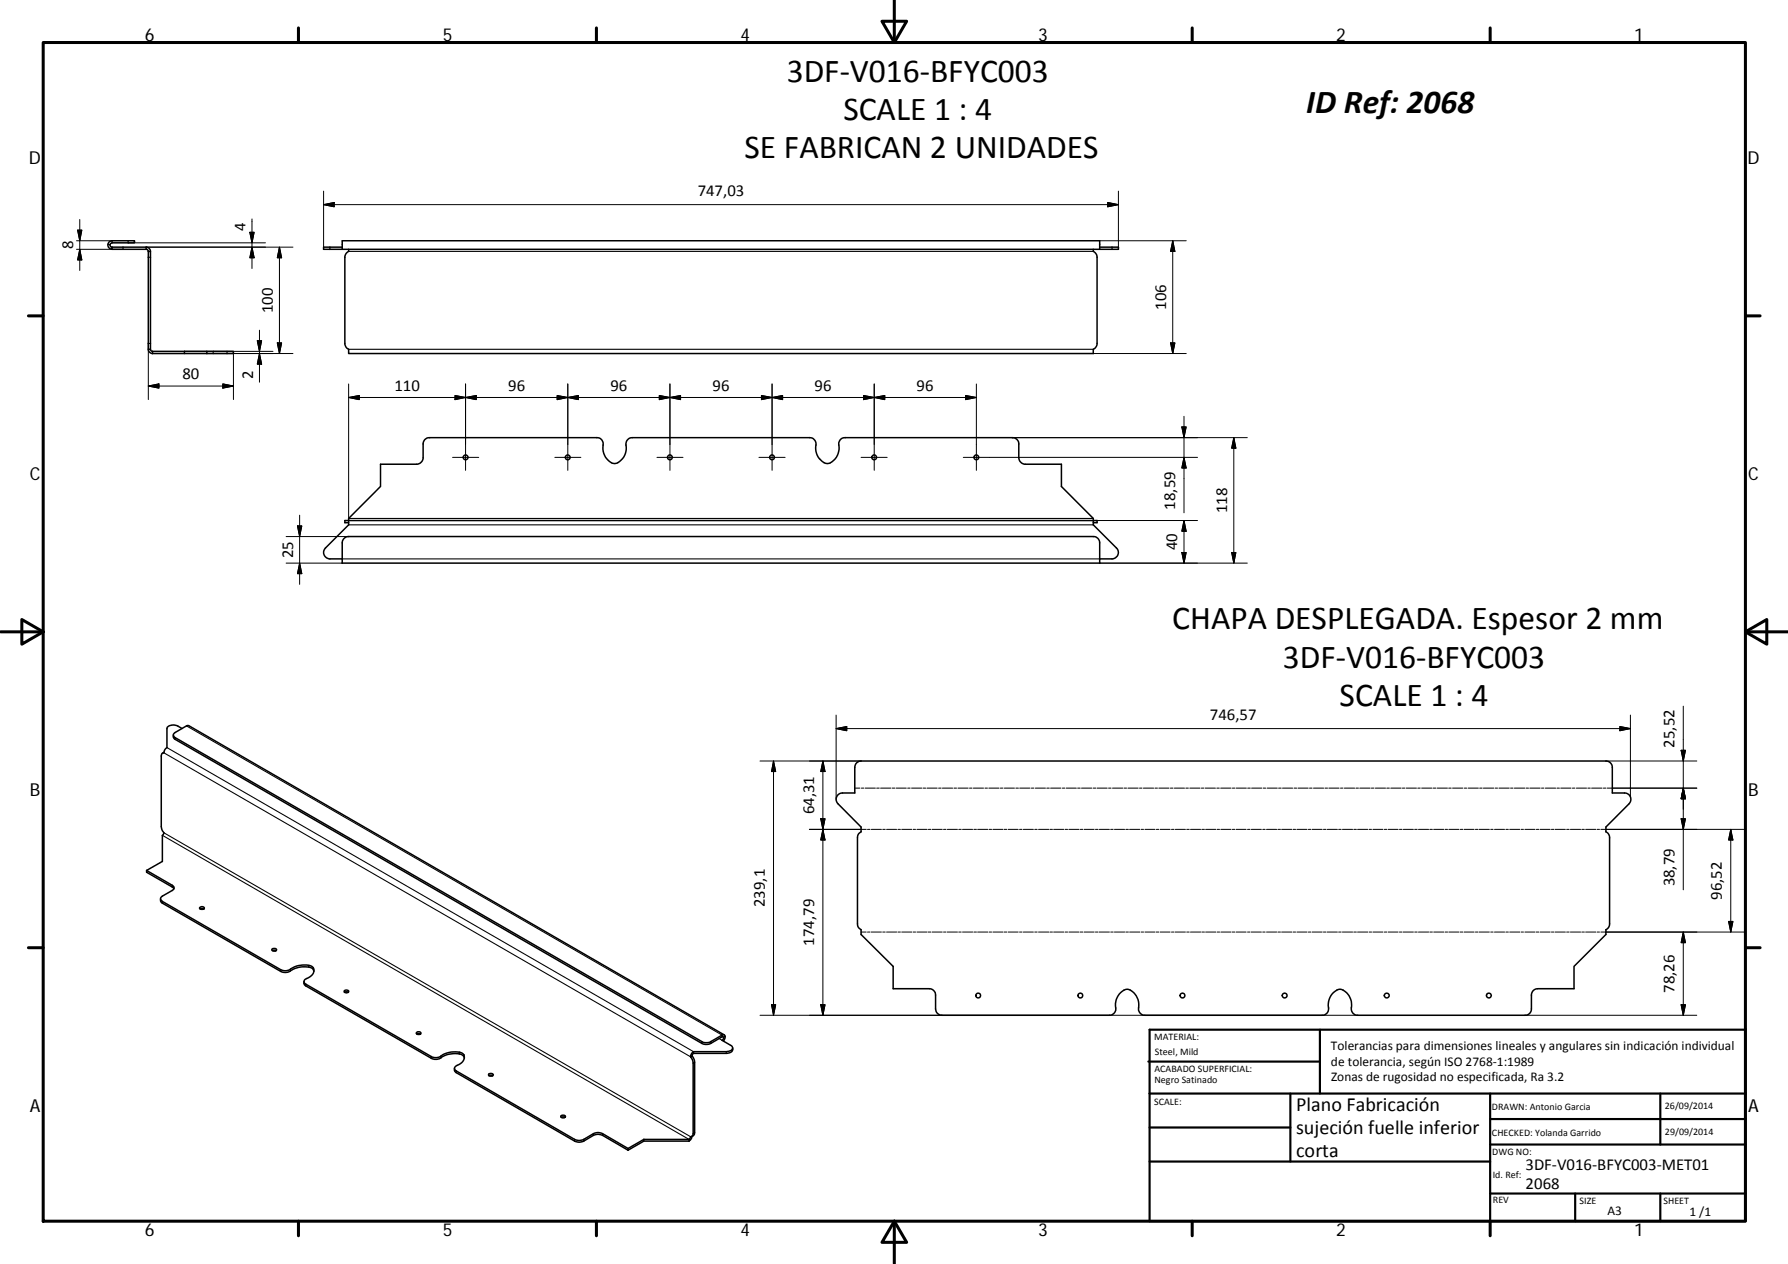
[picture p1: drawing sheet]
<svg xmlns="http://www.w3.org/2000/svg" width="420mm" height="297mm" viewBox="0 0 420 297" stroke-linecap="round" stroke-linejoin="round" font-family="sans-serif">
<g fill="none" stroke="#000" stroke-width=".36">
<path d="M25.6 57l.7-.4h5.3v.5h-5.3a.51 .51 0 0 0-.4 .5 .51 .51 0 0 0 .4 .5v.5a1.01 1.01 0 0 1-.9-.6 1.01 1.01 0 0 1 .2-1zM26.3 58.6h8M26.3 58.1h8M34.3 58.1l.7 .2 .4 .8M34.3 58.6l.4 .1 .2 .4M34.3 58.1v.5M34.9 59.1v23h.5M34.9 59.1h.5v23M80.4 58.6v-2h178v2M80.4 58.1h-4.4v.5h186.8v-.5h-4.4M81.9 58.6v.5l-.6 .5-.3 .9v20.2l.3 .8a1.29 1.29 0 0 1 .6 1.6l175-.1a1.23 1.23 0 0 1 .6-1.5l.3-.8v-20.2l-.3-.9-.6-.5v-.5M34.9 82.1l.2 .6 .7 .4"/>
<path d="M35.4 82.1v.3l.4 .2M35.8 83.1h12.8M35.8 82.6h12.8M35.8 82.6v.5M43.3 82.6v.5M48.6 82.6v.5M48.6 82.6h6.3v.5h-6.3M80.4 131.3v1h178v-1M256.9 122.3h-175.9v.5h.9M256.9 122.3v-.5l-7.5-7.5v-5.2h-8.5a1.6 1.6 0 0 1-1.5-1.5v-3.3a1.45 1.45 0 0 0-1.5-1.5h-39.3a1.57 1.57 0 0 0-1.4 2.3 3.7 3.7 0 0 1-2.8 3.8 3.8 3.8 0 0 1-2.6-4.6 1.52 1.52 0 0 0-1.5-1.5h-41.7a1.59 1.59 0 0 0-1.4 2.3 3.7 3.7 0 0 1-2.8 3.8 3.8 3.8 0 0 1-2.7-4.6 1.45 1.45 0 0 0-1.5-1.5h-39.3a1.45 1.45 0 0 0-1.5 1.5v3.3a1.6 1.6 0 0 1-1.5 1.5h-8.5v5.2l-7.5 7.5v1.5l-5.4 5.5a1.51 1.51 0 0 0-.3 1.6 1.51 1.51 0 0 0 1.3 .9h2.9M256.9 122.3v1l5.4 5.5a1.49 1.49 0 0 1 .4 1.6 1.49 1.49 0 0 1-1.4 .9h-2.9M256.9 122.3h.9v.5h-.9"/>
<path d="M258.4 131.3v-3.7a1.45 1.45 0 0 0-1.5-1.5h-175a1.48 1.48 0 0 0-1.5 1.5v3.7M38.5 176.8l-.3 .2M40.7 172.7l.1 .6 .4 .5 123.7 71.4a2.33 2.33 0 0 0 2.1 0l2.7-1.6a.41 .41 0 0 1 .4 .5 .41 .41 0 0 1-.4 .4l2 1.2a.75 .75 0 0 1 .4 .9 .75 .75 0 0 1-.9 .5h-8.2M42.8 171.2l-1-.6a2 2 0 0 0-2.5 .5l-.1 4.6-.5 .6-.2 .6-.5 .2-.1 .6v16.5l.1 .8 .5 .7-.3 .6v6.1l-3.8 2.2M201.3 179.3l1-.5h175.1a1.48 1.48 0 0 1 1.5 1.5v6.1h2.8a1.49 1.49 0 0 1 1.4 .9 1.49 1.49 0 0 1-.3 1.6l-5.4 5.5v1.1l.6 .5 .2 .8v20.3l-.2 .8-.6 .6v1.1l-7.5 7.5v5.2h-8.5a1.48 1.48 0 0 0-1.5 1.5v3.3a1.45 1.45 0 0 1-1.5 1.5h-39.3a1.61 1.61 0 0 1-1.5-2.2 3.5 3.5 0 0 0-3-3.9 4 4 0 0 0-2.4 4.6 1.48 1.48 0 0 1-1.5 1.5h-41.7a1.61 1.61 0 0 1-1.4-2.2 3.5 3.5 0 0 0-3-3.9 4.2 4.2 0 0 0-2.4 4.9l-.5 .8-.5 .3-.5 .1h-39.4a1.52 1.52 0 0 1-1.5-1.5v-3.3a1.48 1.48 0 0 0-1.4-1.5h-8.5v-5.2l-7.6-7.5v-1.1l-.6-.6-.2-.8v-20.3l.2-.8 .6-.5v-1.1l-5.4-5.5a1.49 1.49 0 0 1-.3-1.6 1.49 1.49 0 0 1 1.4-.9h2.9v-6.1zM34.4 204.6l6.1 3.4a.64 .64 0 0 1 .4 .7 .64 .64 0 0 1-.4 .6l-2.3 1.3a.67 .67 0 0 0-.5 .6 .67 .67 0 0 0 .5 .6l27.8 16.1a2.62 2.62 0 0 0 2.9-.5 4.9 4.9 0 0 1 4.6-.1 1.71 1.71 0 0 1-1.1 2.5l-.3 .2a.7 .7 0 0 0-.6 .5 .7 .7 0 0 0 .4 .8l29.4 17a2.47 2.47 0 0 0 3-.6 5.3 5.3 0 0 1 4.5-.1 1.62 1.62 0 0 1-1 2.6 .89 .89 0 0 0-.9 1.2l28.1 16.4a2.38 2.38 0 0 0 2.2 0l2.3-1.4a2.38 2.38 0 0 1 2.1 0l6 3.5M34.4 204.6v.4l6.1 3.4 .4 .5M37.7 211.2l.1 .6 .4 .4 27.8 16.1a2.62 2.62 0 0 0 2.9-.5 5.1 5.1 0 0 1 4.6-.1l.3 .6M47 213.3a.56 .56 0 0 1 .6-.3 .56 .56 0 0 1 .4 .5 .56 .56 0 0 1-.6 .2 .56 .56 0 0 1-.4-.4zM47 213.6l.3-.1 .6 .1M63.9 223a.56 .56 0 0 1 .6-.2 .56 .56 0 0 1 .4 .5 .54 .54 0 0 1-.6 .3 .54 .54 0 0 1-.4-.6zM64 223.4h.9"/>
<path d="M71.4 230.7l.1 .7 .4 .3 29.4 17a2.5 2.5 0 0 0 3-.5 5.1 5.1 0 0 1 4.5-.2l.3 .7M80.9 232.8a.56 .56 0 0 1 .6-.2 .56 .56 0 0 1 .4 .5 .55 .55 0 0 1-.6 .2 .55 .55 0 0 1-.4-.5zM81 233.2l.4-.1 .4 .1M97.9 242.6a.53 .53 0 0 1 .6-.2 .53 .53 0 0 1 .4 .6 .53 .53 0 0 1-.6 .2 .53 .53 0 0 1-.4-.6zM97.9 243l.5-.1 .4 .1M106.8 251.1v.6l.4 .4 27.8 16.1a2.38 2.38 0 0 0 2.2 0l2.3-1.4a2.38 2.38 0 0 1 2.1 0l6 3.5M114.8 252.4a.69 .69 0 0 1 1.1 .2 .58 .58 0 0 1-.6 .3 .58 .58 0 0 1-.5-.5zM114.9 252.8l.3-.1 .6 .1M162.3 248.3l.4 .8 .2 .7v16.6l-.2 .5-.4 .2-.4 .7M162.6 248.2l-.3 .1M162.6 248.2l.6 .9v.5v16.6l-.1 .5-.5 .4M163 247.1l-.5 .5-.2 .7"/>
<path d="M163 247.5l-.4 .7M163 247.1v.4M170.2 243.2l-125.9-72.7-.5 .1-2.6 1.5a.65 .65 0 0 0-.5 .6 .65 .65 0 0 0 .5 .7l123.7 71.4a2.33 2.33 0 0 0 2.1 0l2.7-1.6a.58 .58 0 0 1 .7 .3 .58 .58 0 0 1-.2 .8l-.2 .3M172.2 246.3a1.18 1.18 0 0 1-1.5 1.2h-7.7M131.8 262.2a.55 .55 0 0 1 .6-.2 .55 .55 0 0 1 .4 .5 .55 .55 0 0 1-.6 .2 .55 .55 0 0 1-.4-.5zM131.9 262.6h.8M147.6 269.9v.4M151.3 267.8v.4M151.3 267.8h10.6M151.3 267.8l-3.7 2.1M161.9 268.2h-10.6l-3.7 2.1M161.9 267.8v.4"/>
<path d="M162.6 267l-.1 .5-.6 .7"/>
<circle cx="109.4" cy="107.5" r=".56"/>
<circle cx="133.4" cy="107.5" r=".56"/>
<circle cx="157.4" cy="107.5" r=".56"/>
<circle cx="181.4" cy="107.5" r=".56"/>
<circle cx="205.4" cy="107.5" r=".56"/>
<circle cx="229.4" cy="107.5" r=".56"/>
<circle cx="229.9" cy="234" r=".56"/>
<circle cx="253.9" cy="234" r=".56"/>
<circle cx="277.9" cy="234" r=".56"/>
<circle cx="301.9" cy="234" r=".56"/>
<circle cx="325.9" cy="234" r=".56"/>
<circle cx="349.9" cy="234" r=".56"/>
</g>
<g fill="none" stroke="#000" stroke-width=".25">
<path d="M25.4 57.4l.5 .1M26.3 56.6v.5M28.9 58.1v.5M30.1 56.6v.5M77.5 58.1v.5M81.9 59.1h175M261.3 58.1v.5M34.9 60.5h.5M34.9 80.7h.5M50.1 82.6v.5M53.3 82.6v.5M81.9 82.1h175"/>
<path d="M80.4 131.3h178M81.9 121.8h175M81.9 123.3h175M38.5 176.9l123.8 71.4M39.2 175.7l123.8 71.4M41.2 173.4v.4M43.8 170.6l125.9 72.6v.4M38.2 196.3l123.7 71.5M38.5 195.7l123.8 71.4M38.2 211.8v.4M40.5 208v.4M66 227.9v.4"/>
<path d="M68.3 227.8v.4M71.9 231.3v.4M72.6 226.9v.4M73.6 227.5v.4M101.3 248.3v.4M103.6 248.2v.4M107.2 251.7v.4M107.9 247.3v.4M109 247.9v.4M163.2 249.6l-.3 .2M164.9 244.8v.4M167 244.8v.4"/>
<path d="M169 244.1l.7 .4M170.4 243.5l-.4 .3M170.7 247.1v.4M135 267.8v.4M137.2 267.8v.4M139.5 266.4v.4M141.6 266.4v.4M163.2 266.2l-.3 .2"/>
</g>
<g fill="none" stroke="#000" stroke-width=".23">
<path d="M18 56.6h8.3M18 58.6h10.9M18.2 54.1h1l-.5 2.5zM18.7 51.6v12M18.7 58.6l.5 2.5h-1zM30.1 57.1h32.3M34.3 58.1h34.5M58.7 54.6h1l-.5 2.5zM59.2 58.1l.5 2.5h-1zM59.2 51.5v11.6M65.7 58.1v25M65.7 58.1l.5 2.5h-1z"/>
<path d="M76 48.1l2.5-.5v1zM76 48.1h186.8M76 44.9v13.2M258.4 56.6h20.4M260.3 47.6l2.5 .5-2.5 .5zM262.8 44.9v13.2M275.6 56.6l.5 2.5h-1zM275.6 56.6v26.5M61 77.6v12.2M34.9 80.7v13.2M34.9 90.7l2.4-.5v1zM34.9 90.7h20"/>
<path d="M43.3 83.1h25.5M43.3 82.6h20.8M52.4 90.2l2.5 .5-2.5 .5zM54.9 83.1v10.8M60.5 80.1h1l-.5 2.5zM61 83.1l.5 2.5h-1zM65.2 80.6h1l-.5 2.5zM81.9 93.4l2.5-.5v1zM81.9 93.4h147.5M81.9 90.2v32.1M106.9 92.9l2.5 .5-2.5 .5zM109.4 93.4l2.5-.5v1z"/>
<path d="M109.4 90.2v20.3M130.9 92.9l2.5 .5-2.5 .5zM133.4 90.2v20.3M133.4 93.4l2.5-.5v1zM154.9 92.9l2.5 .5-2.5 .5zM157.4 90.2v20.3M157.4 93.4l2.5-.5v1zM178.9 92.9l2.5 .5-2.5 .5zM181.4 93.4l2.5-.5v1zM181.4 90.2v20.3M202.9 92.9l2.5 .5-2.5 .5zM205.4 90.2v20.3"/>
<path d="M205.4 93.4l2.5-.5v1zM226.9 92.9l2.5 .5-2.5 .5zM229.4 90.2v20.3M256.9 83.1h21.9M275.1 80.6h1l-.5 2.5zM278.2 97.8v22.7M106.4 107.5h6.1M130.4 107.5h6.1M154.4 107.5h6.1M178.3 107.5h6.2M202.3 107.5h6.2M226.4 107.5h55"/>
<path d="M277.7 100.3h1l-.5 2.5zM278.2 107.5l.5 2.5h-1zM289.9 102.8v29.5M289.9 102.8l.5 2.5h-1zM293.1 102.8h-55.2M67.2 126.1h14.7M67.2 132.3h13.2M69.9 123.6h1l-.5 2.5zM70.4 121.1v16.2M70.4 132.3l.5 2.5h-1zM256.9 122.3h24.5M258.4 132.3h34.7"/>
<path d="M277.7 129.8h1l-.5 2.5zM278.2 122.3l.5 2.5h-1zM278.2 122.3v10M289.4 129.8h1l-.5 2.5zM178.6 178.8h23.7M181.8 178.8v59.8M181.8 178.8l.5 2.5h-1zM193.4 178.8v59.8M193.4 178.8l.5 2.5h-1zM196.5 171.2l2.5-.5v1zM196.5 171.2h186.6M196.5 168v19.9"/>
<path d="M377.4 178.8h21.3M380.7 170.7l2.4 .5-2.4 .5zM383.1 168v19.3M395 176.3h1.1l-.5 2.5zM395.6 165.9v43.2M190.2 194.9h13.3M192.9 192.4h1l-.5 2.5zM193.4 194.9l.5 2.5h-1zM200.9 185.2h1.2M202.4 185.2h.6M203.3 185.2h2.4M203.8 194.9h.6"/>
<path d="M204.7 194.9h2.4M206 185.2h.6M206.9 185.2h2.4M207.4 194.9h.6M208.3 194.9h2.4M209.6 185.2h.7M210.6 185.2h2.4M211 194.9h.6M211.9 194.9h2.4M213.3 185.2h.6M214.2 185.2h2.4M214.6 194.9h.5"/>
<path d="M215.5 194.9h2.4M216.9 185.2h.6M217.8 185.2h2.4M218.1 194.9h.6M219 194.9h2.4M220.5 185.2h.7M221.5 185.2h2.4M221.7 194.9h.6M222.6 194.9h2.4M224.2 185.2h.6M225.1 185.2h2.4M225.3 194.9h.6"/>
<path d="M226.2 194.9h2.4M227.8 185.2h.6M228.7 185.2h2.4M228.8 194.9h.7M229.7 194.9h2.4M231.4 185.2h.6M232.4 185.2h2.4M232.4 194.9h.6M233.3 194.9h2.4M235.1 185.2h.6M236 185.2h2.4M236 194.9h.6"/>
<path d="M236.9 194.9h2.4M238.7 185.2h.6M239.6 194.9h.6M239.6 185.2h2.4M240.5 194.9h2.3M242.3 185.2h.6M243.2 194.9h.5M243.3 185.2h2.4M244 194.9h2.4M246 185.2h.6M246.7 194.9h.6M246.9 185.2h2.4"/>
<path d="M247.6 194.9h2.4M249.6 185.2h.6M250.3 194.9h.6M250.5 185.2h2.4M251.2 194.9h2.4M253.2 185.2h.6M253.8 194.9h.7M254.1 185.2h2.4M254.8 194.9h2.3M256.9 185.2h.6M257.4 194.9h.6M257.8 185.2h2.4"/>
<path d="M258.3 194.9h2.4M260.5 185.2h.6M261 194.9h.6M261.4 185.2h2.4M261.9 194.9h2.4M264.1 185.2h.6M264.6 194.9h.6M265 185.2h2.5M265.4 194.9h2.4M267.8 185.2h.6M268.1 194.9h.6M268.7 185.2h2.4"/>
<path d="M269 194.9h2.4M271.4 185.2h.6M271.7 194.9h.6M272.3 185.2h2.4M272.6 194.9h2.4M275 185.2h.6M275.3 194.9h.6M275.9 185.2h2.5M276.2 194.9h2.4M278.6 185.2h.7M278.9 194.9h.6M279.6 185.2h2.4"/>
<path d="M279.7 194.9h2.4M282.3 185.2h.6M282.4 194.9h.6M283.2 185.2h2.4M283.3 194.9h2.4M285.9 185.2h.6M286 194.9h.6M286.8 185.2h2.5M286.9 194.9h2.4M289.5 185.2h.7M289.6 194.9h.6M290.5 185.2h2.4"/>
<path d="M290.5 194.9h2.3M293.1 194.9h.6M293.2 185.2h.6M294 194.9h2.4M294.1 185.2h2.4M296.7 194.9h.6M296.8 185.2h.6M297.6 194.9h2.4M297.7 185.2h2.5M300.3 194.9h.6M300.4 185.2h.7M301.2 194.9h2.4"/>
<path d="M301.4 185.2h2.4M303.9 194.9h.6M304.1 185.2h.6M304.7 194.9h2.4M305 185.2h2.4M307.4 194.9h.6M307.7 185.2h.6M308.3 194.9h2.4M308.6 185.2h2.5M311 194.9h.6M311.4 185.2h.6M311.9 194.9h2.4"/>
<path d="M312.3 185.2h2.4M314.6 194.9h.6M315 185.2h.6M315.5 194.9h2.3M315.9 185.2h2.4M318.1 194.9h.6M318.6 185.2h.6M319 194.9h2.4M319.5 185.2h2.5M321.7 194.9h.6M322.3 185.2h.6M322.6 194.9h2.4"/>
<path d="M323.2 185.2h2.4M325.3 194.9h.6M325.9 185.2h.6M326.2 194.9h2.3M326.8 185.2h2.4M328.9 194.9h.6M329.5 185.2h.6M329.7 194.9h2.4M330.4 185.2h2.5M332.4 194.9h.6M333.2 185.2h.5M333.3 194.9h2.4"/>
<path d="M334.1 185.2h2.4M336 194.9h.6M336.8 185.2h.6M336.9 194.9h2.4M337.7 185.2h2.4M339.6 194.9h.6M340.4 185.2h.6M340.5 194.9h2.3M341.3 185.2h2.5M343.1 194.9h.6M344 194.9h2.4M344.1 185.2h.5"/>
<path d="M345 185.2h2.4M346.7 194.9h.6M347.6 194.9h2.4M347.7 185.2h.6M348.6 185.2h2.4M350.3 194.9h.6M351.2 194.9h2.4M351.3 185.2h.6M352.2 185.2h2.5M353.9 194.9h.5M354.8 194.9h2.3M355 185.2h.5"/>
<path d="M355.8 185.2h2.5M357.4 194.9h.6M358.3 194.9h2.4M358.6 185.2h.6M359.5 185.2h2.4M361 194.9h.6M361.9 194.9h2.4M362.2 185.2h.6M363.1 185.2h2.5M364.6 194.9h.6M365.5 194.9h2.3M365.9 185.2h.5"/>
<path d="M366.7 185.2h2.5M368.1 194.9h.6M369 194.9h2.4M369.5 185.2h.6M370.4 185.2h2.4M371.7 194.9h.6M372.6 194.9h2.4M373.1 185.2h.6M374 185.2h2.5M375.3 194.9h.6M376.2 194.9h33.7M376.8 185.2h.5"/>
<path d="M395 192.4h1.1l-.5 2.5zM395.6 185.2l.5 2.5h-1.1zM398.7 185.2h-21.1M406.7 194.9l.5 2.5h-1zM406.7 194.9v24.1M202.3 219h1.2M203.8 219h.6M204.7 219h2.4M207.4 219h.6M208.3 219h2.4M211 219h.6M211.9 219h2.4"/>
<path d="M214.6 219h.5M215.5 219h2.4M218.1 219h.6M219 219h2.4M221.7 219h.6M222.6 219h2.4M225.3 219h.6M226.2 219h2.4M228.8 219h.7M229.7 219h2.4M232.4 219h.6M233.3 219h2.4"/>
<path d="M236 219h.6M236.9 219h2.4M239.6 219h.6M240.5 219h2.3M243.2 219h.5M244 219h2.4M246.7 219h.6M247.6 219h2.4M250.3 219h.6M251.2 219h2.4M253.8 219h.7M254.8 219h2.3"/>
<path d="M257.4 219h.6M258.3 219h2.4M261 219h.6M261.9 219h2.4M264.6 219h.6M265.4 219h2.4M268.1 219h.6M269 219h2.4M271.7 219h.6M272.6 219h2.4M275.3 219h.6M276.2 219h2.4"/>
<path d="M278.9 219h.6M279.7 219h2.4M282.4 219h.6M283.3 219h2.4M286 219h.6M286.9 219h2.4M289.6 219h.6M290.5 219h2.3M293.1 219h.6M294 219h2.4M296.7 219h.6M297.6 219h2.4"/>
<path d="M300.3 219h.6M301.2 219h2.4M303.9 219h.5M304.7 219h2.4M307.4 219h.6M308.3 219h2.4M311 219h.6M311.9 219h2.4M314.6 219h.6M315.5 219h2.3M318.1 219h.6M319 219h2.4"/>
<path d="M321.7 219h.6M322.6 219h2.4M325.3 219h.6M326.2 219h2.3M328.9 219h.6M329.7 219h2.4M332.4 219h.6M333.3 219h2.4M336 219h.6M336.9 219h2.4M339.6 219h.6M340.5 219h2.3"/>
<path d="M343.1 219h.6M344 219h2.4M346.7 219h.6M347.6 219h2.4M350.3 219h.6M351.2 219h2.4M353.9 219h.5M354.8 219h2.3M357.4 219h.6M358.3 219h2.4M361 219h.6M361.9 219h2.4"/>
<path d="M364.6 219h.6M365.5 219h2.3M368.1 219h.6M369 219h2.4M371.7 219h.6M372.6 219h2.4M375.3 219h.6M376.2 219h33.7M395.6 219v19.6M395.6 219l.5 2.5h-1.1zM406.2 216.5h1l-.5 2.5zM178.6 238.6h140.5"/>
<path d="M181.3 236.1h1l-.5 2.5zM192.9 236.1h1l-.5 2.5zM358.4 238.6h40.3M395 236.1h1.1l-.5 2.5z"/>
</g>
<g fill="none" stroke="#000" stroke-width=".71">
<path d="M10.1 10h400.1v277h-400.1zM70.1 6.6v3.4M140.2 6.6v3.4M207.3 5h5.8l-2.9 5zM210.2 0v10M280.2 6.6v3.4M350.2 6.6v3.4M6.7 74.2h3.4M410.2 74.2h3.4M.2 148.5h9.9M5.1 145.6l5 2.9-5 2.9zM410.2 148.5l5-2.9v5.8z"/>
<path d="M410.2 148.5h9.9M6.7 222.7h3.4M410.2 222.7h3.4M70.1 287v3.4M140.2 287v3.4M210.2 287l2.9 5h-5.8zM210.2 287v10M280.2 287v3.4M350.2 287v3.4"/>
</g>
<g fill="none" stroke="#000" stroke-width=".51">
<path d="M269.8 249.5h40.4M270.1 257h140.1M270.1 242h140.1v45h-140.1zM303.2 257v16M310.2 242v15M350.2 257v30M390.2 257v12M270.1 273h80.1M270.1 265h33.1M350.2 269h60M350.2 263h60M350.2 280.5h60"/>
<path d="M370.2 280.5v6.5M390.2 280.5v6.5"/>
</g>
<g fill="#000" stroke="#000" stroke-width=".23">
<path d="M18.2 54.1h1l-.5 2.5zM58.7 54.6h1l-.5 2.5zM76 48.1l2.5-.5v1zM260.3 47.6l2.5 .5-2.5 .5zM275.6 56.6l.5 2.5h-1zM18.7 58.6l.5 2.5h-1zM59.2 58.1l.5 2.5h-1zM65.7 58.1l.5 2.5h-1zM34.9 90.7l2.4-.5v1zM52.4 90.2l2.5 .5-2.5 .5zM60.5 80.1h1l-.5 2.5zM61 83.1l.5 2.5h-1z"/>
<path d="M65.2 80.6h1l-.5 2.5zM81.9 93.4l2.5-.5v1zM106.9 92.9l2.5 .5-2.5 .5zM109.4 93.4l2.5-.5v1zM130.9 92.9l2.5 .5-2.5 .5zM133.4 93.4l2.5-.5v1zM154.9 92.9l2.5 .5-2.5 .5zM157.4 93.4l2.5-.5v1zM178.9 92.9l2.5 .5-2.5 .5zM181.4 93.4l2.5-.5v1zM202.9 92.9l2.5 .5-2.5 .5zM205.4 93.4l2.5-.5v1z"/>
<path d="M226.9 92.9l2.5 .5-2.5 .5zM275.1 80.6h1l-.5 2.5zM277.7 100.3h1l-.5 2.5zM278.2 107.5l.5 2.5h-1zM289.9 102.8l.5 2.5h-1zM69.9 123.6h1l-.5 2.5zM70.4 132.3l.5 2.5h-1zM277.7 129.8h1l-.5 2.5zM278.2 122.3l.5 2.5h-1zM289.4 129.8h1l-.5 2.5zM196.5 171.2l2.5-.5v1zM380.7 170.7l2.4 .5-2.4 .5z"/>
<path d="M395 176.3h1.1l-.5 2.5zM181.8 178.8l.5 2.5h-1zM192.9 192.4h1l-.5 2.5zM193.4 194.9l.5 2.5h-1zM193.4 178.8l.5 2.5h-1zM395 192.4h1.1l-.5 2.5zM395.6 185.2l.5 2.5h-1.1zM406.7 194.9l.5 2.5h-1zM406.2 216.5h1l-.5 2.5zM181.3 236.1h1l-.5 2.5zM192.9 236.1h1l-.5 2.5zM395 236.1h1.1l-.5 2.5z"/>
<path d="M395.6 219l.5 2.5h-1.1z"/>
</g>
<g font-size="7.9">
<text x="184.9" y="19.2">3DF‐V016‐BFYC003</text>
<text x="198.2" y="28.2">SCALE 1 : 4</text>
<text x="306.9" y="26.5">ID Ref: 2068</text>
<text x="175" y="37.2">SE FABRICAN 2 UNIDADES</text>
<text x="275.5" y="147.9">CHAPA DESPLEGADA. Espesor 2 mm</text>
<text x="301.5" y="156.9">3DF‐V016‐BFYC003</text>
<text x="314.8" y="165.9">SCALE 1 : 4</text>
</g>
<g font-size="4.7">
<text x="304.6" y="261.2">Plano Fabricación</text>
<text x="304.6" y="266.6">sujeción fuelle inferior</text>
<text x="304.6" y="272">corta</text>
</g>
<g font-size="4.2">
<text x="34" y="9.6">6</text>
<text x="104" y="9.6">5</text>
<text x="174" y="9.6">4</text>
<text x="244" y="9.6">3</text>
<text x="314" y="9.6">2</text>
<text x="384" y="9.6">1</text>
<text x="6.8" y="38.7">D</text>
<text x="410.6" y="38.7">D</text>
<text x="7" y="112.9">C</text>
<text x="410.8" y="112.9">C</text>
<text x="7" y="187.1">B</text>
<text x="410.8" y="187.1">B</text>
<text x="7" y="261.3">A</text>
<text x="410.8" y="261.3">A</text>
<text x="34" y="290.4">6</text>
<text x="104" y="290.4">5</text>
<text x="174" y="290.4">4</text>
<text x="244" y="290.4">3</text>
<text x="314" y="290.4">2</text>
<text x="384" y="290.4">1</text>
</g>
<g font-size="3.9">
<text x="163.9" y="46">747,03</text>
<text x="17.2" y="58.6" transform="rotate(-90 17.2 58.6)">8</text>
<text x="57.7" y="54.2" transform="rotate(-90 57.7 54.2)">4</text>
<text x="64.1" y="73.6" transform="rotate(-90 64.1 73.6)">100</text>
<text x="274" y="72.8" transform="rotate(-90 274 72.8)">106</text>
<text x="42.9" y="89.2">80</text>
<text x="59.5" y="89.1" transform="rotate(-90 59.5 89.1)">2</text>
<text x="92.7" y="91.9">110</text>
<text x="119.4" y="91.9">96</text>
<text x="143.5" y="91.9">96</text>
<text x="167.4" y="91.9">96</text>
<text x="191.4" y="91.9">96</text>
<text x="215.4" y="91.9">96</text>
<text x="276.2" y="119.8" transform="rotate(-90 276.2 119.8)">18,59</text>
<text x="288.4" y="120.6" transform="rotate(-90 288.4 120.6)">118</text>
<text x="68.9" y="131.2" transform="rotate(-90 68.9 131.2)">25</text>
<text x="276.7" y="129.3" transform="rotate(-90 276.7 129.3)">40</text>
<text x="284.3" y="169.1">746,57</text>
<text x="393.5" y="175.7" transform="rotate(-90 393.5 175.7)">25,52</text>
<text x="191.3" y="191.3" transform="rotate(-90 191.3 191.3)">64,31</text>
<text x="393.5" y="208.3" transform="rotate(-90 393.5 208.3)">38,79</text>
<text x="179.7" y="213.2" transform="rotate(-90 179.7 213.2)">239,1</text>
<text x="404.6" y="211.5" transform="rotate(-90 404.6 211.5)">96,52</text>
<text x="191.3" y="222.2" transform="rotate(-90 191.3 222.2)">174,79</text>
<text x="393.5" y="233.3" transform="rotate(-90 393.5 233.3)">78,26</text>
<text x="358.5" y="274.9">3DF‐V016‐BFYC003‐MET01</text>
<text x="358.5" y="279.4">2068</text>
</g>
<g font-size="3.1">
<text x="312.8" y="246.8">Tolerancias para dimensiones lineales y angulares sin indicación individual</text>
<text x="312.8" y="250.4">de tolerancia, según ISO 2768‐1:1989</text>
<text x="312.8" y="254">Zonas de rugosidad no especificada, Ra 3.2</text>
<text x="377.7" y="285.6">A3</text>
<text x="397" y="285.9">1 /1</text>
</g>
<g font-size="2.4">
<text x="271.2" y="244.4">MATERIAL:</text>
<text x="271.3" y="251.9">ACABADO SUPERFICIAL:</text>
<text x="271.4" y="247.9">Steel, Mild</text>
<text x="271.3" y="254.6">Negro Satinado</text>
<text x="271.2" y="259.7">SCALE:</text>
<text x="350.6" y="260.9">DRAWN: Antonio Garcia</text>
<text x="391.2" y="260.6">26/09/2014</text>
<text x="350.6" y="267">CHECKED: Yolanda Garrido</text>
<text x="391.2" y="266.6">29/09/2014</text>
<text x="350.7" y="271.4">DWG NO:</text>
<text x="350.8" y="276.8">Id. Ref:</text>
<text x="350.8" y="282.8">REV</text>
<text x="371.2" y="282.9">SIZE</text>
<text x="390.9" y="282.9">SHEET</text>
</g>
</svg>
